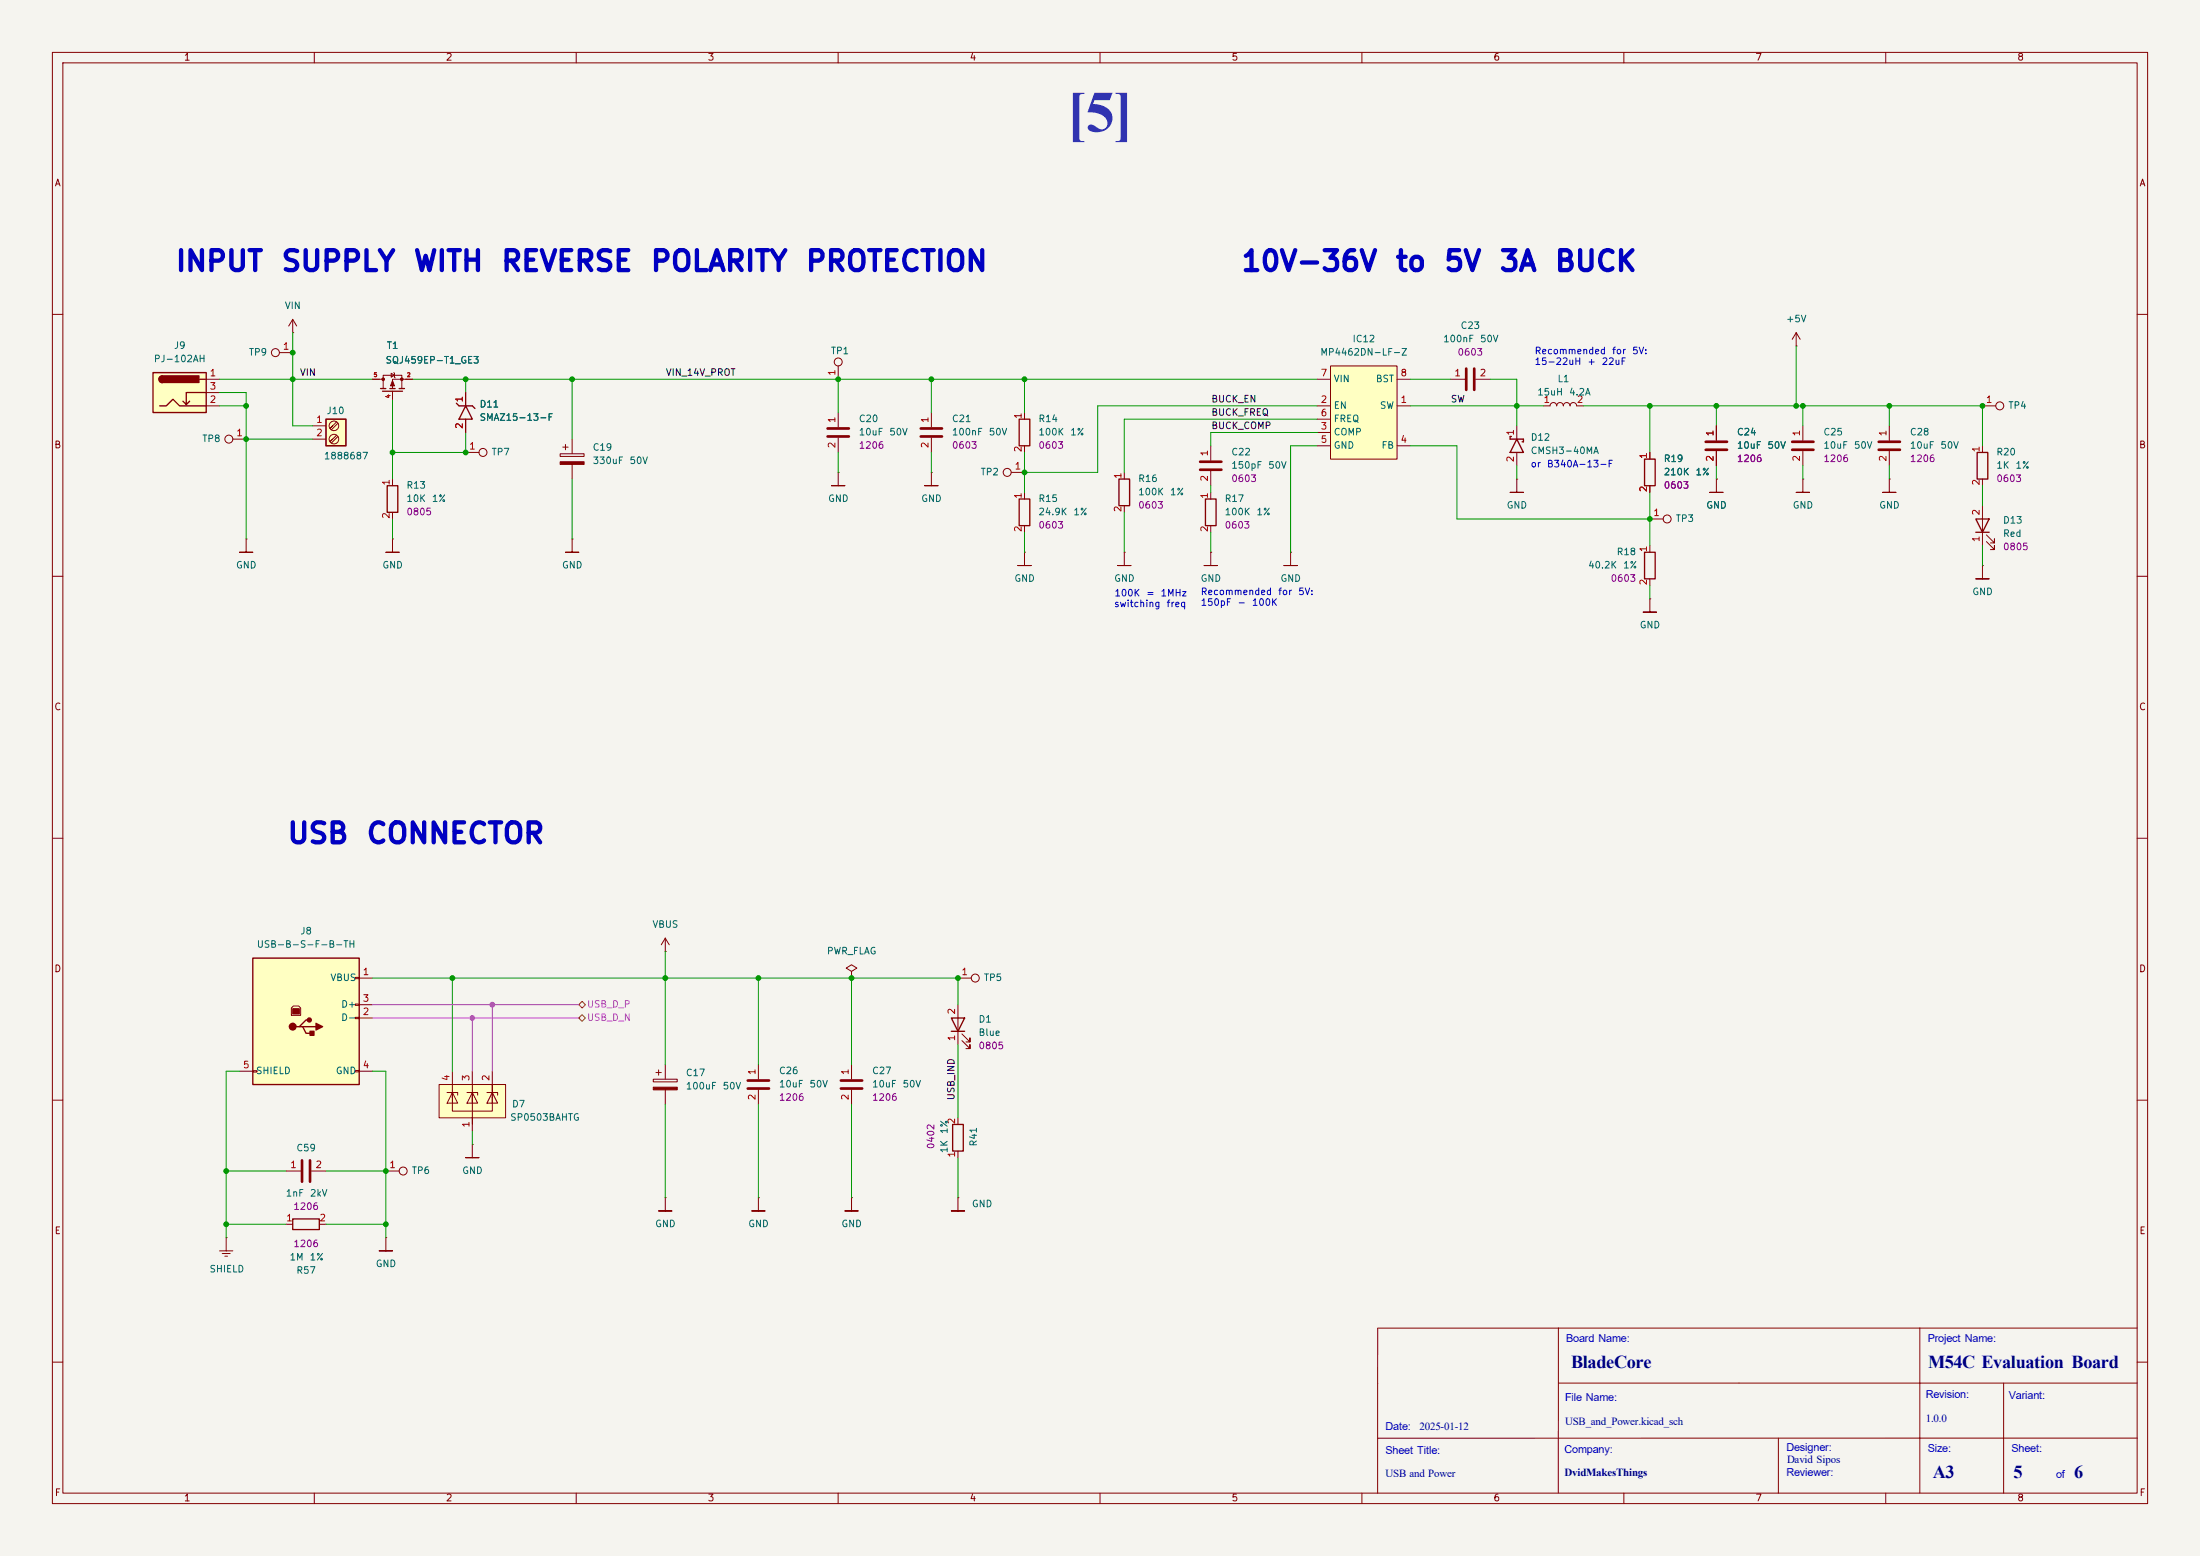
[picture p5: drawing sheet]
<svg xmlns="http://www.w3.org/2000/svg" width="420mm" height="297mm" viewBox="0 0 420 297" stroke-linecap="round" stroke-linejoin="round" font-family="sans-serif">
<path d="M0 0h420v297h-420z" fill="#f5f4ef" stroke="#f5f4ef" stroke-width=".19"/>
<g fill="none" stroke="#840000" stroke-width=".19">
<path d="M10 10h400v277h-400zM12 12h396v273h-396zM60 10v2M110 10v2M160 10v2M210 10v2M260 10v2M310 10v2M360 10v2M10 60h2M408 60h2M10 110h2"/>
<path d="M408 110h2M10 160h2M408 160h2M182.9 191.8v7.6M183.6 198.6l1.6 1.6v-.8v.8h-.8M183.6 197.4l1.6 1.5v-.8v.8h-.8M10 210h2M408 210h2M263 253.5v31.5M297.5 253.5v31.5M366.5 253.5v31.5M408 253.5h-144.9"/>
<path d="M10 260h2M297.5 264h110.5M339.5 274.5v10.5M382.5 264v21M408 260h2M408 274.5h-144.9M60 285v2M110 285v2M160 285v2M210 285v2M260 285v2M310 285v2"/>
<path d="M360 285v2"/>
</g>
<path d="M181.6 194.3h2.5l-1.2 2.6zM181.6 196.9h2.5" fill="none" stroke="#840000" stroke-width=".25"/>
<path d="M29.2 71.1h10.2v7.6h-10.2z" fill="#ffffc2"/>
<path d="M29.2 71.1h10.2v7.6h-10.2zM30.5 77.5h1.2l1.3-1.3 1.3 1.3h5.1M31 71.8a.64 .64 0 0 0-.6 .6 .64 .64 0 0 0 .6 .6M36.2 76.6l-.6 .6M38.1 72.4h1.3M39.4 74.9h-3.8v2.3l-.7-.6" fill="none" stroke="#840000" stroke-width=".25"/>
<g fill="#840000" stroke="#840000" stroke-width=".25">
<path d="M30.5 71.9l.5-.1v1.2a.63 .63 0 0 1-.6-.4 .63 .63 0 0 1 .1-.7z"/>
<path d="M31 71.8h7v1.2h-7z"/>
</g>
<g fill="none" stroke="#840000" stroke-width=".19">
<path d="M39.4 72.4h2.5M39.4 77.5h2.5M39.4 74.9h2.5M53.3 67.3h2.6M231.1 85.1v2.8M231.1 89.9v2.8"/>
<circle cx="52.6" cy="67.3" r=".76"/>
</g>
<path d="M229.1 88.1h4.1M229.1 89.7h4.1" fill="none" stroke="#840000" stroke-width=".51"/>
<path d="M48.3 182.9h20.3v24.1h-20.3z" fill="#ffffc2"/>
<path d="M87.1 77l.5 .5h2.6l.5 .5M88.9 77.5l1.3 2.5h-2.6zM73.9 92.7h2v5.1h-2zM230.1 95.3h2.1v5h-2.1zM48.3 182.9h20.3v24.1h-20.3zM57.1 196h.7l.6 1.2h1.3M57.8 196h2.5M59.1 194.7h-.7l-1.3 1.3h-.6M55.9 232.7h5.1v2h-5.1z" fill="none" stroke="#840000" stroke-width=".25"/>
<g fill="none" stroke="#840000" stroke-width=".19">
<path d="M88.9 74.9v2.6M276.9 72.4h2.8M281.7 72.4h2.8M294.6 77.5h1.3a.64 .64 0 0 1 .6-.7 .64 .64 0 0 1 .7 .7 .64 .64 0 0 1 .6-.7 .64 .64 0 0 1 .6 .7 .64 .64 0 0 1 .7-.7 .64 .64 0 0 1 .6 .7 .64 .64 0 0 1 .7-.7 .64 .64 0 0 1 .6 .7h1.3M342.9 66h.1M342.9 63.5l-.8 1.3M342.9 63.5l.8 1.3M342.9 63.5v2.5M74.9 91.4v1.3M74.9 97.8v1.3M88.9 80v2.6M231.1 94v1.3"/>
<path d="M360.7 81.3v2.8M360.7 86.1v2.8M231.1 105.4v2.6h1.3h-2.5h1.2M231.1 105.4h.1M231.1 100.3v1.3M246.4 105.4v2.6h1.2h-2.5h1.3M246.4 105.4h.1M127 179.1l-.8 1.2M127 179.1l.8 1.2M127 179.1v2.5M55.6 192.4l.4-.4h1l.4 .4v1.4h-1.8zM67.8 186.6h.8v.2h-.8z"/>
<path d="M67.8 191.6h.8v.3h-.8zM67.8 194.2h.8v.2h-.8zM68.6 186.7h2.5M68.6 194.3h2.5M68.6 191.8h2.5M127 181.6h.1M182.9 186.7h2.5M45.7 204.5h2.6M48.3 204.4h.8v.2h-.8zM67.8 204.3h.8v.3h-.8zM68.6 204.5h2.5M144.8 203.2v2.8"/>
<path d="M144.8 208v2.8M41.9 238.8h2.5M42.4 239.3h1.5M42.9 239.8h.5M43.2 236.2h.1M43.2 236.2v2.6M54.6 233.7h1.3M54.6 223.5h2.8M59.4 223.5h2.8M61 233.7h1.2"/>
<circle cx="186.2" cy="186.7" r=".76"/>
</g>
<path d="M55.9 192.5h1.2v1h-1.2z" fill="#840000" stroke="#840000" stroke-width=".19"/>
<g fill="#840000" stroke="#840000" stroke-width=".25">
<path d="M59.2 196.9h.7v.7h-.7z"/>
<path d="M60.3 195.3l1.3 .7-1.3 .6z"/>
<circle cx="55.9" cy="196" r=".63"/>
<circle cx="59.1" cy="194.7" r=".38"/>
</g>
<path d="M279.9 70.4v4M281.4 70.4v4M358.6 84.3h4.1M358.6 85.9h4.1M142.7 206.2h4.1M142.7 207.8h4.1M57.7 221.5v4.1M59.2 221.5v4.1" fill="none" stroke="#840000" stroke-width=".51"/>
<path d="M62.2 80h3.8v5.1h-3.8z" fill="#ffffc2"/>
<path d="M62.2 80h3.8v5.1h-3.8z" fill="none" stroke="#840000" stroke-width=".3"/>
<g fill="none" stroke="#840000" stroke-width=".19">
<path d="M71.1 72.4h2.1M73.2 74.2v-2.6h3.5v2.6M74.7 71.2l.6 .4-.6 .4zM74.9 74.7v1.5M75.2 71.1l.2 1M78.7 72.4h-3.8v1.8M44.4 83.8h2.6M59.7 81.3h2.5M59.7 83.8h2.5M64.3 80.5l-1.3 1.3 .5-.5M64.3 83.1l-1.3 1.2 .5-.5M64.5 80.8l-1.3 1.2"/>
<path d="M64.5 83.3l-1.3 1.3M289.6 81.3v2.5M289.6 86.4v2.5M47 102.9v2.5h1.3h-2.6h1.3M47 102.9h.1M74.9 102.9v2.5h1.3h-2.5h1.2M74.9 102.9h.1M315 114.3v2.5h1.2h-2.5h1.3M315 114.3h.1M90.2 218.4v2.6h-1.3h2.5h-1.2M90.2 218.4h.1M124.7 206h4.6v.5h-4.6z"/>
<path d="M125.2 204.7h1M125.7 204.2v1M127 203.2v2.8M127 208v2.8M73.7 236.2v2.6h1.2h-2.5h1.3M73.7 236.2h.1"/>
<circle cx="43.7" cy="83.8" r=".76"/>
<circle cx="63.8" cy="81.3" r=".92"/>
<circle cx="63.8" cy="83.8" r=".92"/>
</g>
<g fill="#840000" stroke="#840000" stroke-width=".19">
<path d="M124.7 207.5h4.6v.5h-4.6z"/>
<path d="M74.9 72.6l.4 1.1h-.8z"/>
<circle cx="76.7" cy="72.4" r=".25"/>
<circle cx="73.2" cy="72.4" r=".25"/>
</g>
<path d="M72.6 74.2h1.1M73 74.7h3.8M74.4 74.2h1M76.2 74.2h1M288.5 83.3h-.2v.5h2.5v.5h-.2M289.6 83.8l1.2 2.6h-2.5z" fill="none" stroke="#840000" stroke-width=".25"/>
<path d="M83.8 207h12.7v6.4h-12.7z" fill="#ffffc3"/>
<g fill="none" stroke="#840000" stroke-width=".19">
<path d="M289.6 91.4v2.6h1.2h-2.5h1.3M289.6 91.4h.1M83.8 207h12.7v6.4h-12.7zM85.3 208.5h2.1v.5M86.4 208.5l1 2.1h-2.1zM86.4 204.5v6.1M89.2 208.5h2v.5M90.2 208.5l1 2.1h-2zM90.2 204.5v11.4M93 208.5h2v.5M94 208.3v-1.3v5.1h-7.6v-2.5M94 208.5l1 2.1h-2z"/>
<path d="M94 204.5v2.5M94 208.5v2.1M73.7 223.5h2.5"/>
<circle cx="77" cy="223.5" r=".76"/>
</g>
<path d="M254 69.9h12.7v17.7h-12.7z" fill="#ffffc2"/>
<g fill="none" stroke="#840000" stroke-width=".19">
<path d="M55.9 63.5h.1M55.9 61l-.8 1.2M55.9 61l.7 1.2M55.9 61v2.5M71.1 72.4h1.3M74.9 74.9v1.3M77.5 72.4h1.2M88.9 74.9v2.6M160 69.9v2.5M160 78.7v2.8M177.8 78.7v2.8M195.6 78.7v1.3"/>
<path d="M251.5 77.5h2.5M251.5 72.4h2.5M254 69.9h12.7v17.7h-12.7zM266.7 77.5h2.5M266.7 72.4h2.5M378.5 77.5h2.5M88.9 86.4h2.5M88.9 80v2.6M106.9 86.6h4.6v.5h-4.6zM107.4 85.3h1.1M107.9 84.8v1.1M109.2 83.8v2.8"/>
<path d="M109.2 88.6v2.8M160 90.2v2.5h1.3h-2.6h1.3M160 90.2h.1M160 83.6v2.8M177.8 90.2v2.5h1.3h-2.6h1.3M177.8 90.2h.1M177.8 83.6v2.8M193 90.2h2.6M195.6 85.1v1.3M195.6 94v1.3M214.6 90.2v1.2M214.6 96.5v1.3"/>
<path d="M251.5 82.6h2.5M251.5 85.1h2.5M251.5 80h2.5M266.7 85.1h2.5M315 99.1h2.5M315 86.4v1.2M315 92.7v1.3M327.7 91.4v2.6h1.2h-2.5h1.3M327.7 91.4h.1M327.7 81.3v2.8M327.7 86.1v2.8M344.2 91.4v2.6h1.2h-2.5h1.3"/>
<path d="M344.2 91.4h.1M344.2 81.3v2.8M344.2 86.1v2.8M360.7 91.4v2.6h1.2h-2.5h1.3M360.7 91.4h.1M378.5 85.1v1.3M378.5 91.4v1.3M378.5 96.5v7.6M109.2 102.9v2.5h1.3h-2.6h1.3M109.2 102.9h.1M195.6 105.4v2.6h1.2h-2.5h1.3M195.6 105.4h.1"/>
<path d="M195.6 100.3v1.3M214.6 105.4v2.6h1.3h-2.5h1.2M214.6 105.4h.1M315 104.1v1.3M315 110.5v1.3M378.5 108v2.5h1.2h-2.5h1.3M378.5 108h.1M379.2 103.4l1.5 1.5v-.8v.8h-.7M379.2 102.1l1.5 1.5v-.7v.7h-.7M162.6 185.4l1-.6-1-.6-1.1 .6 1.1 .6v1.3M162.6 186.7h.1M162.6 203.2v2.8"/>
<path d="M162.6 208v2.8M182.9 213.4v1.2M182.9 219.7v1.3M127 228.6v2.5h1.3h-2.6h1.3M127 228.6h.1M144.8 228.6v2.5h1.2h-2.5h1.3M144.8 228.6h.1M162.6 228.6v2.5h1.2h-2.5h1.3M162.6 228.6h.1M182.9 228.6v2.5h1.2h-2.5h1.3M182.9 228.6h.1"/>
<circle cx="160" cy="69.1" r=".76"/>
<circle cx="381.8" cy="77.5" r=".76"/>
<circle cx="92.2" cy="86.4" r=".76"/>
<circle cx="192.3" cy="90.2" r=".76"/>
<circle cx="318.3" cy="99.1" r=".76"/>
</g>
<path d="M158 81.8h4.1M158 83.3h4.1M175.8 81.8h4M175.8 83.3h4M325.6 84.3h4.1M325.6 85.9h4.1M342.1 84.3h4.1M342.1 85.9h4.1M160.5 206.2h4.1M160.5 207.8h4.1" fill="none" stroke="#840000" stroke-width=".51"/>
<path d="M194.6 95.3h2v5h-2zM194.6 80h2v5.1h-2zM213.6 91.4h2v5.1h-2zM313.9 87.6h2.1v5.1h-2.1zM377.2 99.1h2.5l-1.2 2.5zM377.4 86.4h2.1v5h-2.1zM313.9 105.4h2.1v5.1h-2.1zM377.2 101.6h2.5M181.9 214.6h2v5.1h-2z" fill="none" stroke="#840000" stroke-width=".25"/>
<path d="M106.9 88.1h4.6v.5h-4.6z" fill="#840000" stroke="#840000" stroke-width=".19"/>
<path d="M110.5 194.3l.6-.6 .7 .6-.7 .6zM110.5 191.8l.6-.7 .7 .7-.7 .6z" fill="none" stroke="#725600" stroke-width=".19"/>
<g fill="none" stroke="#009600" stroke-width=".19">
<path d="M41.9 77.5h5.1M41.9 74.9h5.1v28M41.9 72.4h29.2M55.9 63.5v17.8h3.8M74.9 76.2v15.2M78.7 72.4h172.8M88.9 72.4v2.5M109.2 72.4v11.4M160 72.4v6.3M177.8 72.4v6.3M195.6 72.4v6.3M251.5 77.5h-42v12.7h-13.9"/>
<path d="M269.2 77.5h25.4M269.2 72.4h7.7M284.5 72.4h5.1v8.9M302.3 77.5h76.2v7.6M315 77.5v8.9M327.7 77.5v3.8M342.9 66v11.5M344.2 77.5v3.8M360.7 77.5v3.8M47 83.8h12.7M74.9 99.1v3.8M88.9 82.6v3.8h-14"/>
<path d="M109.2 91.4v11.5M160 86.4v3.8M177.8 86.4v3.8M195.6 86.4v7.6M214.6 97.8v7.6M231.1 92.7v1.3M251.5 80h-36.9v10.2M251.5 85.1h-5.1v20.3M251.5 82.6h-20.4v2.5M269.2 85.1h8.9v14h36.9M289.6 88.9v2.5M315 94v10.1"/>
<path d="M327.7 88.9v2.5M344.2 88.9v2.5M360.7 88.9v2.5M378.5 92.7v3.8M195.6 101.6v3.8M231.1 101.6v3.8M315 111.8v2.5M378.5 104.1v3.9M71.1 186.7h111.8v5.1M86.4 186.7v17.8M127 181.6v21.6M144.8 186.7v16.5"/>
<path d="M162.6 186.7v16.5M182.9 199.4v14M45.7 204.5h-2.5v31.7M71.1 204.5h2.6v31.7M90.2 215.9v2.5M127 210.8v17.8M144.8 210.8v17.8M162.6 210.8v17.8M43.2 223.5h11.4M43.2 233.7h11.4M62.2 223.5h11.5M62.2 233.7h11.5"/>
<path d="M182.9 221v7.6"/>
</g>
<path d="M71.1 194.3h39.4M71.1 191.8h39.4M90.2 194.3v10.2M94 191.8v12.7" fill="none" stroke="#c541cd" stroke-width=".19"/>
<g fill="#009600" stroke="#009600" stroke-width=".19">
<circle cx="43.2" cy="223.5" r=".46"/>
<circle cx="86.4" cy="186.7" r=".46"/>
<circle cx="43.2" cy="233.7" r=".46"/>
<circle cx="73.7" cy="233.7" r=".46"/>
<circle cx="73.7" cy="223.5" r=".46"/>
<circle cx="195.6" cy="72.4" r=".46"/>
<circle cx="160" cy="72.4" r=".46"/>
<circle cx="195.6" cy="90.2" r=".46"/>
<circle cx="315" cy="99.1" r=".46"/>
<circle cx="289.6" cy="77.5" r=".46"/>
<circle cx="55.9" cy="67.3" r=".46"/>
<circle cx="55.9" cy="72.4" r=".46"/>
<circle cx="47" cy="83.8" r=".46"/>
<circle cx="47" cy="77.5" r=".46"/>
<circle cx="109.2" cy="72.4" r=".46"/>
<circle cx="74.9" cy="86.4" r=".46"/>
<circle cx="315" cy="77.5" r=".46"/>
<circle cx="327.7" cy="77.5" r=".46"/>
<circle cx="342.9" cy="77.5" r=".46"/>
<circle cx="378.5" cy="77.5" r=".46"/>
<circle cx="360.7" cy="77.5" r=".46"/>
<circle cx="344.2" cy="77.5" r=".46"/>
<circle cx="177.8" cy="72.4" r=".46"/>
<circle cx="88.9" cy="86.4" r=".46"/>
<circle cx="88.9" cy="72.4" r=".46"/>
<circle cx="182.9" cy="186.7" r=".46"/>
<circle cx="144.8" cy="186.7" r=".46"/>
<circle cx="127" cy="186.7" r=".46"/>
<circle cx="162.6" cy="186.7" r=".46"/>
</g>
<g fill="#c541cd" stroke="#c541cd" stroke-width=".19">
<circle cx="94" cy="191.8" r=".46"/>
<circle cx="90.2" cy="194.3" r=".46"/>
</g>
<text font-size="11.1" fill="#2b31a8" x="203.7" y="25.1">[5]</text>
<g font-size="3.8" fill="#0000c2">
<text x="33.3" y="52.7">INPUT</text>
<text x="53.4" y="52.7">SUPPLY</text>
<text x="78.7" y="52.7">WITH</text>
<text x="95.4" y="52.7">REVERSE</text>
<text x="124" y="52.7">POLARITY</text>
<text x="153.6" y="52.7">PROTECTION</text>
<text x="236.7" y="52.7">10V-36V</text>
<text x="266.2" y="52.7">to</text>
<text x="275.4" y="52.7">5V</text>
<text x="286" y="52.7">3A</text>
<text x="296.6" y="52.7">BUCK</text>
<text x="54.6" y="161.9">USB</text>
<text x="69.7" y="161.9">CONNECTOR</text>
</g>
<g font-size="3.5" fill="#00007f">
<text x="299.9" y="261.1">BladeCore</text>
<text x="368.1" y="261.1">M54C Evaluation Board</text>
<text x="369" y="282.1">A3</text>
<text x="384.4" y="282.1">5</text>
<text x="396" y="282.1">6</text>
</g>
<g font-size="2.1" fill="#00f">
<text x="299" y="256.2">Board Name:</text>
<text x="368" y="256.2">Project Name:</text>
<text x="298.8" y="267.4">File Name:</text>
<text x="367.6" y="266.9">Revision:</text>
<text x="383.5" y="267">Variant:</text>
<text x="264.5" y="272.9">Date:</text>
<text x="264.5" y="277.5">Sheet Title:</text>
<text x="298.7" y="277.3">Company:</text>
<text x="341.1" y="281.7">Reviewer:</text>
<text x="341.1" y="277">Designer:</text>
<text x="368" y="277.2">Size:</text>
<text x="384" y="277.2">Sheet:</text>
<text x="392.5" y="282.2">of</text>
</g>
<g font-size="2.1" fill="#00007f">
<text x="271" y="272.9">2025-01-12</text>
<text x="298.8" y="271.9">USB_and_Power.kicad_sch</text>
<text x="367.6" y="271.4">1.0.0</text>
<text x="264.5" y="282">USB and Power</text>
<text x="298.7" y="281.8">DvidMakesThings</text>
<text x="341.2" y="279.2">David Sipos</text>
</g>
<g font-size="1.3" fill="#840000">
<text x="35" y="11.9">1</text>
<text x="85" y="11.9">2</text>
<text x="135" y="11.9">3</text>
<text x="185" y="11.9">4</text>
<text x="235" y="11.9">5</text>
<text x="285" y="11.9">6</text>
<text x="335" y="11.9">7</text>
<text x="385" y="11.9">8</text>
<text x="10.3" y="35.9">A</text>
<text x="408.3" y="35.9">A</text>
<text x="10.3" y="85.9">B</text>
<text x="408.2" y="85.9">B</text>
<text x="10.3" y="135.9">C</text>
<text x="408.2" y="135.9">C</text>
<text x="10.3" y="185.9">D</text>
<text x="408.2" y="185.9">D</text>
<text x="10.3" y="235.9">E</text>
<text x="408.3" y="235.9">E</text>
<text x="10.3" y="285.9">F</text>
<text x="35" y="286.9">1</text>
<text x="85" y="286.9">2</text>
<text x="135" y="286.9">3</text>
<text x="185" y="286.9">4</text>
<text x="235" y="286.9">5</text>
<text x="285" y="286.9">6</text>
<text x="335" y="286.9">7</text>
<text x="385" y="286.9">8</text>
<text x="408.3" y="285.9">F</text>
</g>
<g font-size="1.3" fill="#006464">
<text x="54.3" y="59.3">VIN</text>
<text x="258.1" y="65.6">IC12</text>
<text x="275.4" y="65.6">100nF</text>
<text x="278.7" y="63.1">C23</text>
<text x="282.4" y="65.6">50V</text>
<text x="340.9" y="61.8">+5V</text>
<text x="29.3" y="69.4">PJ-102AH</text>
<text x="33.1" y="66.9">J9</text>
<text x="47.4" y="68.2">TP9</text>
<text x="73.5" y="69.7">SQJ459EP-T1_GE3</text>
<text x="73.7" y="66.9">T1</text>
<text x="158.5" y="67.9">TP1</text>
<text x="251.9" y="68.2">MP4462DN-LF-Z</text>
<text x="254.5" y="73.3">VIN</text>
<text x="262.5" y="73.3">BST</text>
<text x="293.4" y="75.8">15uH</text>
<text x="297.2" y="73.3">L1</text>
<text x="299.4" y="75.8">4.2A</text>
<text x="62.2" y="79.3">J10</text>
<text x="91.4" y="78.1">D11</text>
<text x="91.4" y="80.6">SMAZ15-13-F</text>
<text x="163.8" y="80.9">C20</text>
<text x="163.8" y="83.4">10uF</text>
<text x="169.7" y="83.4">50V</text>
<text x="181.6" y="83.4">100nF</text>
<text x="181.6" y="80.9">C21</text>
<text x="188.7" y="83.4">50V</text>
<text x="198.1" y="80.9">R14</text>
<text x="198.1" y="83.4">100K</text>
<text x="204.2" y="83.4">1%</text>
<text x="254.5" y="78.3">EN</text>
<text x="254.5" y="83.4">COMP</text>
<text x="254.5" y="80.9">FREQ</text>
<text x="263.3" y="78.3">SW</text>
<text x="331.5" y="83.4">C24</text>
<text x="348" y="83.4">C25</text>
<text x="364.5" y="83.4">C28</text>
<text x="383.3" y="78.3">TP4</text>
<text x="38.5" y="84.7">TP8</text>
<text x="61.7" y="88">1888687</text>
<text x="93.7" y="87.2">TP7</text>
<text x="113" y="88.9">330uF</text>
<text x="113" y="86.3">C19</text>
<text x="120.1" y="88.9">50V</text>
<text x="235" y="89.8">150pF</text>
<text x="235" y="87.2">C22</text>
<text x="242" y="89.8">50V</text>
<text x="254.5" y="86">GND</text>
<text x="263.6" y="86">FB</text>
<text x="292.1" y="87">CMSH3-40MA</text>
<text x="292.1" y="84.4">D12</text>
<text x="317.5" y="88.5">R19</text>
<text x="331.5" y="86">10uF</text>
<text x="337.3" y="86">50V</text>
<text x="348" y="86">10uF</text>
<text x="353.8" y="86">50V</text>
<text x="364.5" y="86">10uF</text>
<text x="370.3" y="86">50V</text>
<text x="381" y="87.2">R20</text>
<text x="381" y="89.8">1K</text>
<text x="384.7" y="89.8">1%</text>
<text x="77.5" y="93.6">R13</text>
<text x="187.1" y="91">TP2</text>
<text x="217.2" y="92.3">R16</text>
<text x="217.2" y="94.8">100K</text>
<text x="223.2" y="94.8">1%</text>
<text x="317.5" y="91">210K</text>
<text x="323.6" y="91">1%</text>
<text x="77.5" y="96.1">10K</text>
<text x="82.3" y="96.1">1%</text>
<text x="158" y="96.1">GND</text>
<text x="175.8" y="96.1">GND</text>
<text x="198.1" y="96.1">R15</text>
<text x="198.1" y="98.7">24.9K</text>
<text x="204.8" y="98.7">1%</text>
<text x="233.7" y="96.1">R17</text>
<text x="233.7" y="98.7">100K</text>
<text x="239.8" y="98.7">1%</text>
<text x="287.5" y="97.4">GND</text>
<text x="319.8" y="99.9">TP3</text>
<text x="325.6" y="97.4">GND</text>
<text x="342.1" y="97.4">GND</text>
<text x="358.6" y="97.4">GND</text>
<text x="382.3" y="100.2">D13</text>
<text x="308.5" y="106.3">R18</text>
<text x="382.3" y="102.8">Red</text>
<text x="45" y="108.8">GND</text>
<text x="72.9" y="108.8">GND</text>
<text x="107.2" y="108.8">GND</text>
<text x="193.5" y="111.4">GND</text>
<text x="212.6" y="111.4">GND</text>
<text x="229.1" y="111.4">GND</text>
<text x="244.3" y="111.4">GND</text>
<text x="303.1" y="108.8">40.2K</text>
<text x="309.7" y="108.8">1%</text>
<text x="376.4" y="113.9">GND</text>
<text x="312.9" y="120.2">GND</text>
<text x="57.2" y="178.7">J8</text>
<text x="124.4" y="177.4">VBUS</text>
<text x="48.9" y="181.2">USB-B-S-F-B-TH</text>
<text x="157.7" y="182.5">PWR_FLAG</text>
<text x="63" y="187.6">VBUS</text>
<text x="187.7" y="187.6">TP5</text>
<text x="65" y="195.2">D-</text>
<text x="65" y="192.6">D+</text>
<text x="186.7" y="195.5">D1</text>
<text x="186.7" y="198">Blue</text>
<text x="48.8" y="205.3">SHIELD</text>
<text x="64" y="205.3">GND</text>
<text x="130.8" y="208.3">100uF</text>
<text x="130.8" y="205.7">C17</text>
<text x="137.9" y="208.3">50V</text>
<text x="148.6" y="205.3">C26</text>
<text x="148.6" y="207.9">10uF</text>
<text x="154.4" y="207.9">50V</text>
<text x="166.4" y="205.3">C27</text>
<text x="166.4" y="207.9">10uF</text>
<text x="172.2" y="207.9">50V</text>
<text x="97.3" y="214.2">SP0503BAHTG</text>
<text x="97.6" y="211.7">D7</text>
<text x="56.5" y="220.1">C59</text>
<text x="181.2" y="220.2" transform="rotate(-90 181.2 220.2)">1K</text>
<text x="181.2" y="216.6" transform="rotate(-90 181.2 216.6)">1%</text>
<text x="186.8" y="218.9" transform="rotate(-90 186.8 218.9)">R41</text>
<text x="78.5" y="224.4">TP6</text>
<text x="88.1" y="224.4">GND</text>
<text x="54.4" y="228.7">1nF</text>
<text x="59.1" y="228.7">2kV</text>
<text x="185.4" y="230.7">GND</text>
<text x="125" y="234.5">GND</text>
<text x="142.7" y="234.5">GND</text>
<text x="160.5" y="234.5">GND</text>
<text x="39.9" y="243.2">SHIELD</text>
<text x="55.2" y="240.9">1M</text>
<text x="56.5" y="243.4">R57</text>
<text x="59" y="240.9">1%</text>
<text x="71.6" y="242.2">GND</text>
</g>
<g font-size="1.3" fill="#a90000">
<text x="53.9" y="67.1">1</text>
<text x="159.8" y="71.8" transform="rotate(-90 159.8 71.8)">1</text>
<text x="39.9" y="72.1">1</text>
<text x="39.9" y="77.2">2</text>
<text x="39.9" y="74.7">3</text>
<text x="88.6" y="76.9" transform="rotate(-90 88.6 76.9)">1</text>
<text x="252" y="77.2">2</text>
<text x="252" y="72.1">7</text>
<text x="267.3" y="77.2">1</text>
<text x="267.3" y="72.1">8</text>
<text x="277.6" y="72.1">1</text>
<text x="282.4" y="72.1">2</text>
<text x="294.6" y="77.2">1</text>
<text x="300.9" y="77.2">2</text>
<text x="379" y="77.2">1</text>
<text x="45" y="83.6">1</text>
<text x="60.3" y="81">1</text>
<text x="60.3" y="83.6">2</text>
<text x="88.6" y="82" transform="rotate(-90 88.6 82)">2</text>
<text x="159.8" y="80.8" transform="rotate(-90 159.8 80.8)">1</text>
<text x="177.5" y="80.8" transform="rotate(-90 177.5 80.8)">1</text>
<text x="195.3" y="80.1" transform="rotate(-90 195.3 80.1)">1</text>
<text x="252" y="82.3">3</text>
<text x="252" y="79.8">6</text>
<text x="289.3" y="83.3" transform="rotate(-90 289.3 83.3)">1</text>
<text x="327.4" y="83.4" transform="rotate(-90 327.4 83.4)">1</text>
<text x="343.9" y="83.4" transform="rotate(-90 343.9 83.4)">1</text>
<text x="360.4" y="83.4" transform="rotate(-90 360.4 83.4)">1</text>
<text x="89.5" y="86.1">1</text>
<text x="159.8" y="85.7" transform="rotate(-90 159.8 85.7)">2</text>
<text x="177.5" y="85.7" transform="rotate(-90 177.5 85.7)">2</text>
<text x="193.6" y="89.9">1</text>
<text x="195.3" y="86.4" transform="rotate(-90 195.3 86.4)">2</text>
<text x="230.9" y="87.2" transform="rotate(-90 230.9 87.2)">1</text>
<text x="252" y="84.8">5</text>
<text x="267.3" y="84.8">4</text>
<text x="289.3" y="88.3" transform="rotate(-90 289.3 88.3)">2</text>
<text x="314.7" y="87.7" transform="rotate(-90 314.7 87.7)">1</text>
<text x="327.4" y="88.2" transform="rotate(-90 327.4 88.2)">2</text>
<text x="343.9" y="88.2" transform="rotate(-90 343.9 88.2)">2</text>
<text x="360.4" y="88.2" transform="rotate(-90 360.4 88.2)">2</text>
<text x="378.2" y="86.4" transform="rotate(-90 378.2 86.4)">1</text>
<text x="74.7" y="92.8" transform="rotate(-90 74.7 92.8)">1</text>
<text x="195.3" y="95.3" transform="rotate(-90 195.3 95.3)">1</text>
<text x="214.4" y="91.5" transform="rotate(-90 214.4 91.5)">1</text>
<text x="230.9" y="95.3" transform="rotate(-90 230.9 95.3)">1</text>
<text x="230.9" y="92" transform="rotate(-90 230.9 92)">2</text>
<text x="314.7" y="94.1" transform="rotate(-90 314.7 94.1)">2</text>
<text x="378.2" y="92.8" transform="rotate(-90 378.2 92.8)">2</text>
<text x="74.7" y="99.1" transform="rotate(-90 74.7 99.1)">2</text>
<text x="195.3" y="101.7" transform="rotate(-90 195.3 101.7)">2</text>
<text x="214.4" y="97.9" transform="rotate(-90 214.4 97.9)">2</text>
<text x="230.9" y="101.7" transform="rotate(-90 230.9 101.7)">2</text>
<text x="315.5" y="98.8">1</text>
<text x="378.2" y="98.5" transform="rotate(-90 378.2 98.5)">2</text>
<text x="314.7" y="105.5" transform="rotate(-90 314.7 105.5)">1</text>
<text x="378.2" y="103.6" transform="rotate(-90 378.2 103.6)">1</text>
<text x="314.7" y="111.8" transform="rotate(-90 314.7 111.8)">2</text>
<text x="69.1" y="186.4">1</text>
<text x="69.1" y="191.5">3</text>
<text x="183.4" y="186.4">1</text>
<text x="69.1" y="194.1">2</text>
<text x="182.6" y="193.7" transform="rotate(-90 182.6 193.7)">2</text>
<text x="182.6" y="198.8" transform="rotate(-90 182.6 198.8)">1</text>
<text x="46.3" y="204.2">5</text>
<text x="69.1" y="204.2">4</text>
<text x="86.1" y="206.4" transform="rotate(-90 86.1 206.4)">4</text>
<text x="89.9" y="206.4" transform="rotate(-90 89.9 206.4)">3</text>
<text x="93.7" y="206.4" transform="rotate(-90 93.7 206.4)">2</text>
<text x="144.5" y="205.3" transform="rotate(-90 144.5 205.3)">1</text>
<text x="162.3" y="205.3" transform="rotate(-90 162.3 205.3)">1</text>
<text x="89.9" y="215.3" transform="rotate(-90 89.9 215.3)">1</text>
<text x="144.5" y="210.1" transform="rotate(-90 144.5 210.1)">2</text>
<text x="162.3" y="210.1" transform="rotate(-90 162.3 210.1)">2</text>
<text x="182.6" y="214.7" transform="rotate(-90 182.6 214.7)">2</text>
<text x="182.6" y="221.1" transform="rotate(-90 182.6 221.1)">1</text>
<text x="55.3" y="223.3">1</text>
<text x="60.1" y="223.3">2</text>
<text x="74.2" y="223.3">1</text>
<text x="54.5" y="233.4">1</text>
<text x="60.9" y="233.4">2</text>
</g>
<g font-size="1.3" fill="#840084">
<text x="278.1" y="68.2">0603</text>
<text x="163.8" y="86">1206</text>
<text x="181.6" y="86">0603</text>
<text x="198.1" y="86">0603</text>
<text x="331.5" y="88.5">1206</text>
<text x="348" y="88.5">1206</text>
<text x="364.5" y="88.5">1206</text>
<text x="235" y="92.3">0603</text>
<text x="317.5" y="93.6">0603</text>
<text x="381" y="92.3">0603</text>
<text x="77.5" y="98.7">0805</text>
<text x="198.1" y="101.2">0603</text>
<text x="217.2" y="97.4">0603</text>
<text x="233.7" y="101.2">0603</text>
<text x="382.3" y="105.3">0805</text>
<text x="307.4" y="111.4">0603</text>
<text x="186.7" y="200.6">0805</text>
<text x="148.6" y="210.4">1206</text>
<text x="166.4" y="210.4">1206</text>
<text x="178.7" y="219.4" transform="rotate(-90 178.7 219.4)">0402</text>
<text x="55.9" y="231.2">1206</text>
<text x="55.9" y="238.4">1206</text>
</g>
<g font-size="1.3" fill="#0000c2">
<text x="292.9" y="67.9">Recommended</text>
<text x="292.9" y="70">15-22uH</text>
<text x="302.9" y="70">+</text>
<text x="305.7" y="70">22uF</text>
<text x="307.6" y="67.9">for</text>
<text x="311.5" y="67.9">5V:</text>
<text x="292.1" y="89.5">or</text>
<text x="295.2" y="89.5">B340A-13-F</text>
<text x="229.1" y="113.9">Recommended</text>
<text x="243.9" y="113.9">for</text>
<text x="247.7" y="113.9">5V:</text>
<text x="212.6" y="116.2">switching</text>
<text x="212.6" y="114.1">100K</text>
<text x="218.7" y="114.1">=</text>
<text x="221.5" y="114.1">1MHz</text>
<text x="222.6" y="116.2">freq</text>
<text x="229.1" y="115.9">150pF</text>
<text x="236.1" y="115.9">-</text>
<text x="238.9" y="115.9">100K</text>
</g>
<g font-size="1.3" fill="#0f0f0f">
<text x="57.1" y="72">VIN</text>
<text x="127" y="72">VIN_14V_PROT</text>
<text x="231.1" y="77.1">BUCK_EN</text>
<text x="276.9" y="77.1">SW</text>
<text x="231.1" y="79.7">BUCK_FREQ</text>
<text x="231.1" y="82.2">BUCK_COMP</text>
<text x="182.5" y="210.1" transform="rotate(-90 182.5 210.1)">USB_IND</text>
</g>
<g font-size="1.3" fill="#c541cd">
<text x="112" y="195.2">USB_D_N</text>
<text x="112" y="192.6">USB_D_P</text>
</g>
<g font-size=".8" fill="#a90000">
<text x="71.2" y="72.1">5</text>
<text x="74.7" y="76.1" transform="rotate(-90 74.7 76.1)">4</text>
<text x="77.6" y="72.1">2</text>
</g>
</svg>
